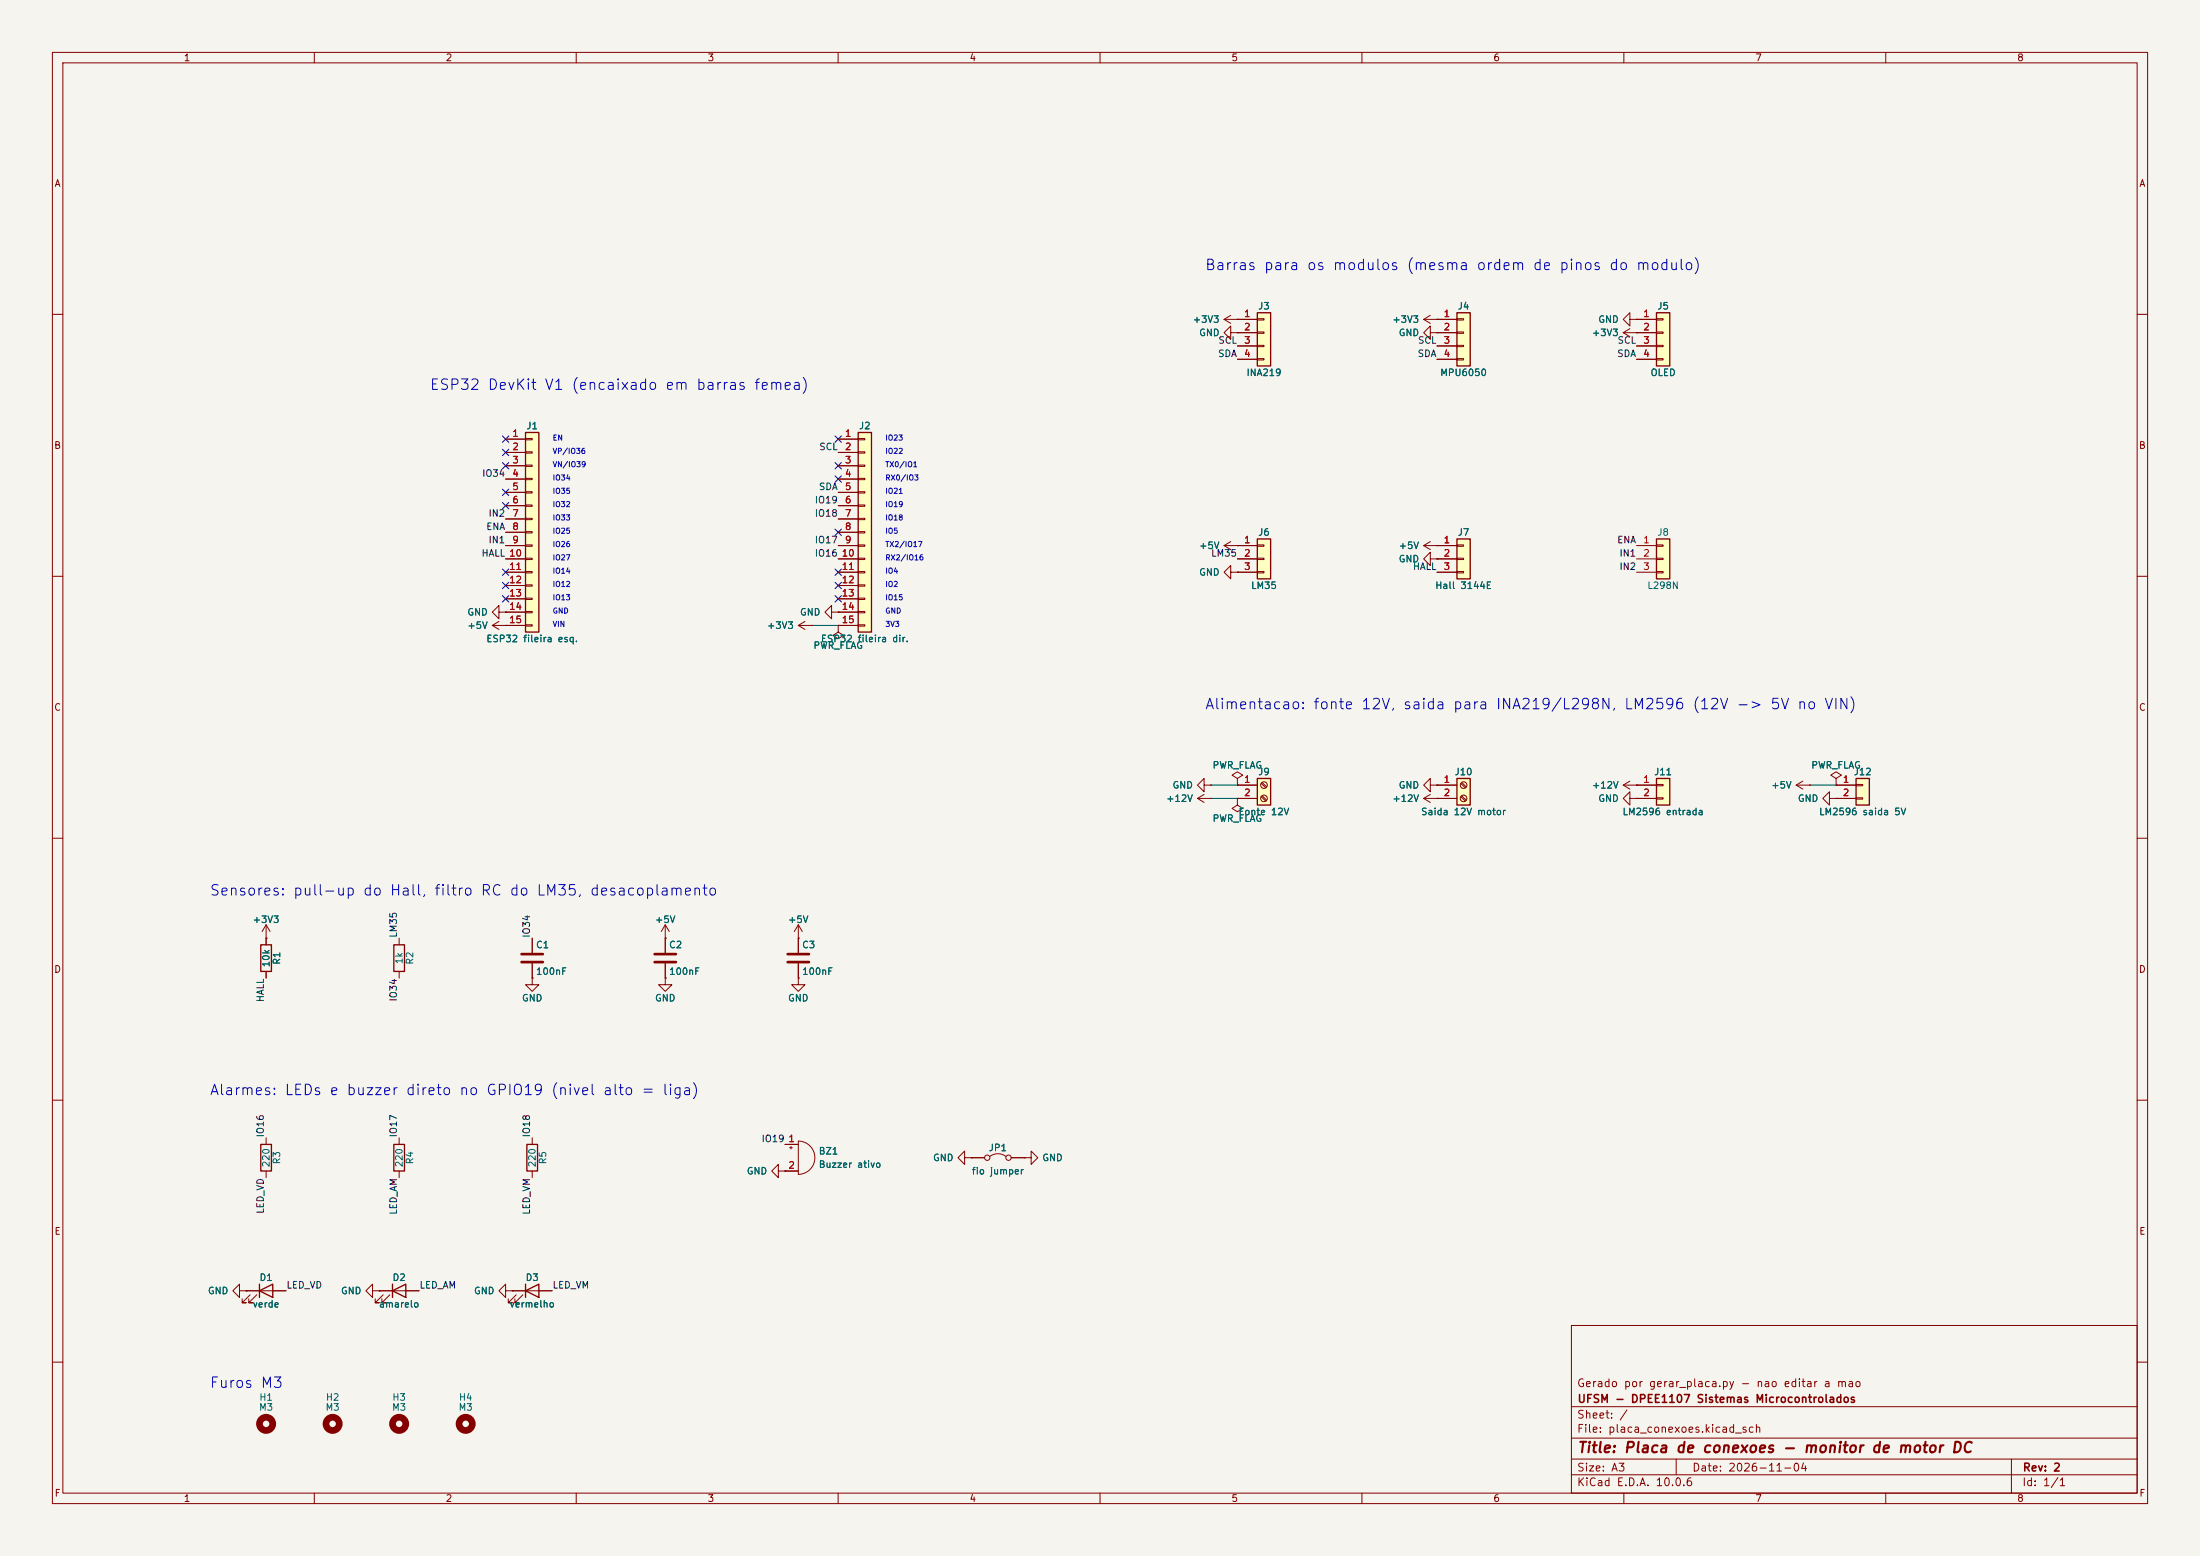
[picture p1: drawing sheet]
<svg xmlns="http://www.w3.org/2000/svg" width="420mm" height="297mm" viewBox="0 0 420 297" stroke-linecap="round" stroke-linejoin="round" font-family="sans-serif">
<path d="M0 0h420v297h-420z" fill="#f5f4ef" stroke="#f5f4ef" stroke-width=".19"/>
<g fill="none" stroke="#840000" stroke-width=".19">
<path d="M10 10h400v277h-400zM12 12h396v273h-396zM60 10v2M110 10v2M160 10v2M210 10v2M260 10v2M310 10v2M360 10v2M10 60h2M271.8 61l1.2 .7M271.8 61h2.5"/>
<path d="M273 60.2l-1.2 .8M274.3 61h.1M408 60h2M10 110h2M158.7 116.8v-1.2l-1.2 1.2 1.2 1.3v-1.3h1.3M160 116.8h.1M160 119.4v1.3l1 .6-1 .6-1-.6 1-.6M160 119.4h.1M233.7 104.1l1.2 .8M233.7 104.1h2.5M234.9 109.2v-1.2l-1.2 1.2 1.2 1.3v-1.3h1.3M234.9 103.4l-1.2 .7"/>
<path d="M236.2 104.1h.1M236.2 109.2h.1M408 110h2M10 160h2M228.6 152.4l1.3 .8M228.6 152.4h2.5M229.9 149.9v-1.3l-1.3 1.3 1.3 1.2v-1.2h1.2M229.9 151.6l-1.3 .8M231.1 149.9h.1M231.1 152.4h.1M273 149.9v-1.3l-1.2 1.3 1.2 1.2v-1.2h1.3M274.3 149.9h.1"/>
<path d="M309.9 149.9l1.2 .7M309.9 149.9h2.5M311.1 152.4v-1.3l-1.2 1.3 1.2 1.3v-1.3h1.3M311.1 149.1l-1.2 .8M312.4 149.9h.1M312.4 152.4h.1M408 160h2M76.2 179.1v1.2M76.2 185.4v1.3M10 210h2M149.9 218.4h2.5M150.7 219.1h.6"/>
<path d="M151 218.8v.5M152.4 217.8a3.2 3.2 0 0 1 3.2 3.2 3.2 3.2 0 0 1-3.2 3.2zM408 210h2M149.9 223.5h2.5M195.6 221h1.2v-1.3l1.3 1.3-1.3 1.2v-1.2M195.6 221h.1M300 253h108v32h-108zM10 260h2M300 278.5h108M300 274.5h108M300 268.5h108M320 278.5v3"/>
<path d="M384 278.5v6.5M408 260h2M60 285v2M110 285v2M160 285v2M210 285v2M260 285v2M300 281.5h108M310 285v2M360 285v2"/>
</g>
<path d="M75.2 180.3h2v5.1h-2z" fill="none" stroke="#840000" stroke-width=".25"/>
<path d="M163.8 82.6h2.6v38.1h-2.6z" fill="#ffffc2"/>
<path d="M163.8 82.6h2.6v38.1h-2.6z" fill="none" stroke="#840000" stroke-width=".25"/>
<g fill="none" stroke="#840000" stroke-width=".19">
<path d="M160 83.8h3.8M160 86.4h3.8M160 88.9h3.8M160 91.4h3.8M160 94h3.8M160 96.5h3.8M160 99.1h3.8M163.8 83.7h1.3v.2h-1.3zM163.8 86.2h1.3v.3h-1.3zM163.8 88.8h1.3v.2h-1.3zM163.8 91.3h1.3v.3h-1.3zM163.8 93.9h1.3v.2h-1.3z"/>
<path d="M163.8 96.4h1.3v.2h-1.3zM163.8 98.9h1.3v.3h-1.3zM160 101.6h3.8M160 104.1h3.8M160 106.7h3.8M160 109.2h3.8M160 111.8h3.8M160 114.3h3.8M160 116.8h3.8M160 119.4h3.8M163.8 101.5h1.3v.2h-1.3zM163.8 104h1.3v.3h-1.3z"/>
<path d="M163.8 106.6h1.3v.2h-1.3zM163.8 109.1h1.3v.2h-1.3zM163.8 111.6h1.3v.3h-1.3zM163.8 114.2h1.3v.2h-1.3zM163.8 116.7h1.3v.3h-1.3zM163.8 119.3h1.3v.2h-1.3z"/>
</g>
<path d="M316.2 148.6h2.6v5.1h-2.6z" fill="#ffffc2"/>
<path d="M316.2 148.6h2.6v5.1h-2.6z" fill="none" stroke="#840000" stroke-width=".25"/>
<path d="M312.4 149.9h3.8M312.4 152.4h3.8M316.2 149.7h1.3v.3h-1.3zM316.2 152.3h1.3v.2h-1.3zM342.9 149.9h2.5M342.9 149.9l1.3 .7M344.2 149.1l-1.3 .8M345.4 149.9h.1" fill="none" stroke="#840000" stroke-width=".19"/>
<path d="M354.3 148.6h2.6v5.1h-2.6z" fill="#ffffc2"/>
<path d="M354.3 148.6h2.6v5.1h-2.6z" fill="none" stroke="#840000" stroke-width=".25"/>
<g fill="none" stroke="#840000" stroke-width=".19">
<path d="M349.2 152.4v-1.3l-1.2 1.3 1.2 1.3v-1.3h1.3M350.5 148.6l1-.6-1-.7-1 .7 1 .6v1.3M350.5 149.9h.1M350.5 152.4h.1M350.5 149.9h3.8M350.5 152.4h3.8M354.3 149.7h1.3v.3h-1.3zM354.3 152.3h1.3v.2h-1.3zM185.4 221h2.6M189 220.7a2.54 2.54 0 0 1 3 0M193 221h2.6"/>
<circle cx="188.5" cy="221" r=".51"/>
<circle cx="192.5" cy="221" r=".51"/>
</g>
<path d="M278.1 148.6h2.6v5.1h-2.6z" fill="#ffffc2"/>
<path d="M278.1 148.6h2.6v5.1h-2.6zM75.2 218.4h2v5.1h-2zM49.5 246.4l2.6-1.3v2.5zM49.5 245.1v2.5M74.9 246.4l2.6-1.3v2.5zM74.9 245.1v2.5M100.3 246.4l2.6-1.3v2.5zM100.3 245.1v2.5" fill="none" stroke="#840000" stroke-width=".25"/>
<g fill="none" stroke="#840000" stroke-width=".19">
<path d="M95.2 116.8v-1.2l-1.2 1.2 1.2 1.3v-1.3h1.3M96.5 116.8h.1M274.3 149.9h3.8M274.3 152.4h3.8M278.9 149.5l.8 .9M278.9 152.1l.8 .8M279 149.4l.9 .8M279 151.9l.9 .8M152.4 179.1h.1M152.4 176.5v5.4M152.4 176.5l-.8 1.3M152.4 176.5l.8 1.3"/>
<path d="M152.4 186.7v1.3h1.3l-1.3 1.2-1.3-1.2h1.3M152.4 186.7h.1M152.4 183.9v2.8M76.2 217.2v1.2M76.2 223.5v1.3M148.6 223.5v-1.3l-1.3 1.3 1.3 1.3v-1.3h1.3M149.9 223.5h.1M184.1 221v-1.3l-1.2 1.3 1.2 1.2v-1.2h1.3M185.4 221h.1M45.7 246.4v-1.3l-1.3 1.3 1.3 1.2v-1.2h1.3M47 246.4h.1M47 246.4h7.6"/>
<path d="M47.8 247.1l-1.6 1.6h.8h-.8v-.8M49 247.1l-1.5 1.6h.8h-.8v-.8M71.1 246.4v-1.3l-1.3 1.3 1.3 1.2v-1.2h1.3M72.4 246.4h.1M72.4 246.4h7.6M73.2 247.1l-1.6 1.6h.8h-.8v-.8M74.4 247.1l-1.5 1.6h.8h-.8v-.8M96.5 246.4v-1.3l-1.3 1.3 1.3 1.2v-1.2h1.3M97.8 246.4h.1M97.8 246.4h7.6M98.6 247.1l-1.6 1.6h.8h-.8v-.8M99.8 247.1l-1.5 1.6h.8h-.8v-.8"/>
<circle cx="279.4" cy="149.9" r=".63"/>
<circle cx="279.4" cy="152.4" r=".63"/>
</g>
<path d="M150.4 182.1h4M150.4 183.6h4" fill="none" stroke="#840000" stroke-width=".51"/>
<g fill="none" stroke="#840000" stroke-width="1.3">
<circle cx="50.8" cy="271.8" r="1.27"/>
<circle cx="63.5" cy="271.8" r="1.27"/>
<circle cx="76.2" cy="271.8" r="1.27"/>
<circle cx="88.9" cy="271.8" r="1.27"/>
</g>
<path d="M278.1 59.7h2.6v10.2h-2.6z" fill="#ffffc2"/>
<path d="M278.1 59.7h2.6v10.2h-2.6z" fill="none" stroke="#840000" stroke-width=".25"/>
<g fill="none" stroke="#840000" stroke-width=".19">
<path d="M233.7 61h2.5M233.7 61l1.2 .7M234.9 63.5v-1.3l-1.2 1.3 1.2 1.3v-1.3h1.3M234.9 60.2l-1.2 .8M236.2 63.5h.1M236.2 61h.1M274.3 61h3.8M274.3 63.5h3.8M274.3 66h3.8M274.3 68.6h3.8M278.1 60.8h1.3v.3h-1.3zM278.1 63.4h1.3v.2h-1.3z"/>
<path d="M278.1 65.9h1.3v.3h-1.3zM278.1 68.5h1.3v.2h-1.3z"/>
</g>
<path d="M240 59.7h2.6v10.2h-2.6z" fill="#ffffc2"/>
<path d="M240 59.7h2.6v10.2h-2.6z" fill="none" stroke="#840000" stroke-width=".25"/>
<g fill="none" stroke="#840000" stroke-width=".19">
<path d="M236.2 61h3.8M236.2 63.5h3.8M236.2 66h3.8M236.2 68.6h3.8M240 60.8h1.3v.3h-1.3zM240 63.4h1.3v.2h-1.3zM240 65.9h1.3v.3h-1.3zM240 68.5h1.3v.2h-1.3zM236.2 152.4v1.3l1 .6-1 .6-1-.6 1-.6M236.2 152.4h.1M271.8 152.4l1.2 .8M271.8 152.4h2.5"/>
<path d="M273 151.6l-1.2 .8M274.3 152.4h.1"/>
</g>
<path d="M240 148.6h2.6v5.1h-2.6z" fill="#ffffc2"/>
<path d="M240 148.6h2.6v5.1h-2.6z" fill="none" stroke="#840000" stroke-width=".25"/>
<g fill="none" stroke="#840000" stroke-width=".19">
<path d="M271.8 104.1l1.2 .8M271.8 104.1h2.5M273 106.7v-1.3l-1.2 1.3 1.2 1.3v-1.3h1.3M273 103.4l-1.2 .7M274.3 106.7h.1M274.3 104.1h.1M236.2 148.6l1-.6-1-.7-1 .7 1 .6v1.3M236.2 149.9h.1M236.2 149.9h3.8M236.2 152.4h3.8M240.8 149.5l.8 .9M240.8 152.1l.8 .8"/>
<path d="M240.9 149.4l.9 .8M240.9 151.9l.9 .8"/>
<circle cx="241.3" cy="152.4" r=".63"/>
<circle cx="241.3" cy="149.9" r=".63"/>
</g>
<path d="M278.1 102.9h2.6v7.6h-2.6z" fill="#ffffc2"/>
<path d="M278.1 102.9h2.6v7.6h-2.6z" fill="none" stroke="#840000" stroke-width=".25"/>
<path d="M274.3 104.1h3.8M274.3 106.7h3.8M274.3 109.2h3.8M278.1 104h1.3v.3h-1.3zM278.1 106.6h1.3v.2h-1.3zM278.1 109.1h1.3v.2h-1.3z" fill="none" stroke="#840000" stroke-width=".19"/>
<path d="M240 102.9h2.6v7.6h-2.6z" fill="#ffffc2"/>
<path d="M240 102.9h2.6v7.6h-2.6z" fill="none" stroke="#840000" stroke-width=".25"/>
<path d="M236.2 104.1h3.8M236.2 106.7h3.8M236.2 109.2h3.8M240 104h1.3v.3h-1.3zM240 106.6h1.3v.2h-1.3zM240 109.1h1.3v.2h-1.3z" fill="none" stroke="#840000" stroke-width=".19"/>
<path d="M316.2 102.9h2.6v7.6h-2.6z" fill="#ffffc2"/>
<path d="M316.2 102.9h2.6v7.6h-2.6z" fill="none" stroke="#840000" stroke-width=".25"/>
<g fill="none" stroke="#840000" stroke-width=".19">
<path d="M273 63.5v-1.3l-1.2 1.3 1.2 1.3v-1.3h1.3M274.3 63.5h.1M94 119.4h2.5M94 119.4l1.2 .7M95.2 118.6l-1.2 .8M96.5 119.4h.1M152.4 119.4l1.3 .7M152.4 119.4h2.5M153.7 118.6l-1.3 .8M154.9 119.4h.1M312.4 104.1h3.8M312.4 106.7h3.8"/>
<path d="M312.4 109.2h3.8M316.2 104h1.3v.3h-1.3zM316.2 106.6h1.3v.2h-1.3zM316.2 109.1h1.3v.2h-1.3z"/>
</g>
<path d="M316.2 59.7h2.6v10.2h-2.6z" fill="#ffffc2"/>
<path d="M316.2 59.7h2.6v10.2h-2.6z" fill="none" stroke="#840000" stroke-width=".25"/>
<path d="M312.4 61h3.8M312.4 63.5h3.8M312.4 66h3.8M312.4 68.6h3.8M316.2 60.8h1.3v.3h-1.3zM316.2 63.4h1.3v.2h-1.3zM316.2 65.9h1.3v.3h-1.3zM316.2 68.5h1.3v.2h-1.3z" fill="none" stroke="#840000" stroke-width=".19"/>
<path d="M100.3 82.6h2.6v38.1h-2.6z" fill="#ffffc2"/>
<path d="M100.3 82.6h2.6v38.1h-2.6zM49.8 180.3h2v5.1h-2zM49.8 218.4h2v5.1h-2zM100.6 218.4h2v5.1h-2z" fill="none" stroke="#840000" stroke-width=".25"/>
<g fill="none" stroke="#840000" stroke-width=".19">
<path d="M236.2 61h.1M236.2 63.5h.1M236.2 63.5h3.8M236.2 61h3.8M236.2 66h3.8M236.2 68.6h3.8M274.3 61h.1M274.3 63.5h.1M274.3 63.5h3.8M274.3 61h3.8M274.3 66h3.8M274.3 68.6h3.8"/>
<path d="M309.9 63.5l1.2 .8M309.9 63.5h6.3M311.1 61v-1.3l-1.2 1.3 1.2 1.2v-1.2h1.3M311.1 62.7l-1.2 .8M312.4 61h.1M312.4 63.5h.1M312.4 61h3.8M312.4 66h3.8M312.4 68.6h3.8M96.5 83.8h3.8M96.5 86.4h3.8M96.5 88.9h3.8"/>
<path d="M96.5 91.4h3.8M96.5 94h3.8M96.5 96.5h3.8M96.5 99.1h3.8M100.3 83.7h1.3v.2h-1.3zM100.3 86.2h1.3v.3h-1.3zM100.3 88.8h1.3v.2h-1.3zM100.3 91.3h1.3v.3h-1.3zM100.3 93.9h1.3v.2h-1.3zM100.3 96.4h1.3v.2h-1.3zM100.3 98.9h1.3v.3h-1.3zM160 83.8h3.8"/>
<path d="M160 86.4h3.8M160 88.9h3.8M160 91.4h3.8M160 94h3.8M160 96.5h3.8M160 99.1h3.8M96.5 116.8h.1M96.5 119.4h.1M96.5 101.6h3.8M96.5 104.1h3.8M96.5 106.7h3.8M96.5 109.2h3.8"/>
<path d="M96.5 111.8h3.8M96.5 114.3h3.8M96.5 116.8h3.8M96.5 119.4h3.8M100.3 101.5h1.3v.2h-1.3zM100.3 104h1.3v.3h-1.3zM100.3 106.6h1.3v.2h-1.3zM100.3 109.1h1.3v.2h-1.3zM100.3 111.6h1.3v.3h-1.3zM100.3 114.2h1.3v.2h-1.3zM100.3 116.7h1.3v.3h-1.3zM100.3 119.3h1.3v.2h-1.3z"/>
<path d="M154.9 119.4h.1M160 116.8h.1M160 119.4h.1M160 101.6h3.8M160 104.1h3.8M160 106.7h3.8M160 109.2h3.8M160 111.8h3.8M160 114.3h3.8M160 116.8h3.8M160 119.4h3.8M236.2 104.1h.1"/>
<path d="M236.2 109.2h.1M236.2 104.1h3.8M236.2 106.7h3.8M236.2 109.2h3.8M274.3 104.1h.1M274.3 106.7h.1M274.3 104.1h3.8M274.3 106.7h3.8M274.3 109.2h3.8M231.1 149.9h.1M231.1 152.4h.1M236.2 149.9h.1"/>
<path d="M236.2 152.4h.1M236.2 149.9h3.8M236.2 152.4h3.8M274.3 149.9h.1M274.3 152.4h.1M274.3 149.9h3.8M274.3 152.4h3.8M312.4 149.9h.1M312.4 152.4h.1M312.4 149.9h3.8M312.4 152.4h3.8M345.4 149.9h.1"/>
<path d="M350.5 149.9h.1M350.5 152.4h.1M350.5 149.9h3.8M350.5 152.4h3.8M50.8 179.1h.1M50.8 176.5v3.8M50.8 176.5l-.8 1.3M50.8 176.5l.8 1.3M101.6 179.1v2.8M127 179.1h.1M127 176.5l-.8 1.3M127 176.5l.8 1.3"/>
<path d="M127 176.5v5.4M152.4 179.1h.1M152.4 179.1v2.8M50.8 185.4v1.3M101.6 186.7v1.3h1.3l-1.3 1.2-1.3-1.2h1.3M101.6 186.7h.1M101.6 183.9v2.8M127 186.7v1.3h1.3l-1.3 1.2-1.3-1.2h1.3M127 186.7h.1M127 183.9v2.8M152.4 186.7h.1M152.4 183.9v2.8"/>
<path d="M50.8 217.2v1.2M101.6 217.2v1.2M149.9 218.4h2.5M50.8 223.5v1.3M101.6 223.5v1.3M149.9 223.5h.1M149.9 223.5h2.5M185.4 221h.1M185.4 221h2.6M193 221h2.6M195.6 221h.1M47 246.4h.1"/>
<path d="M47 246.4h2.5M52.1 246.4h2.5M72.4 246.4h.1M72.4 246.4h2.5M77.5 246.4h2.5M97.8 246.4h.1M97.8 246.4h2.5M102.9 246.4h2.5"/>
</g>
<path d="M99.6 182.1h4M99.6 183.6h4M125 182.1h4M125 183.6h4" fill="none" stroke="#840000" stroke-width=".51"/>
<path d="M154.9 119.4h5.1M231.1 149.9h5.1M231.1 152.4h5.1M345.4 149.9h5.1" fill="none" stroke="#009600" stroke-width=".19"/>
<g fill="none" stroke="#000084" stroke-width=".19">
<path d="M95.9 83.2l1.2 1.2M95.9 85.8l1.2 1.2M95.9 88.3l1.2 1.2M95.9 93.4l1.2 1.2M95.9 95.9l1.2 1.2M97.1 83.2l-1.2 1.2M97.1 85.8l-1.2 1.2M97.1 88.3l-1.2 1.2M97.1 93.4l-1.2 1.2M97.1 95.9l-1.2 1.2M159.4 83.2l1.2 1.2M159.4 88.3l1.2 1.2"/>
<path d="M159.4 90.8l1.2 1.2M160.6 83.2l-1.2 1.2M160.6 88.3l-1.2 1.2M160.6 90.8l-1.2 1.2M95.9 113.7l1.2 1.2M95.9 108.6l1.2 1.2M95.9 111.2l1.2 1.2M97.1 113.7l-1.2 1.2M97.1 108.6l-1.2 1.2M97.1 111.2l-1.2 1.2M159.4 113.7l1.2 1.2M159.4 101l1.2 1.2"/>
<path d="M159.4 108.6l1.2 1.2M159.4 111.2l1.2 1.2M160.6 113.7l-1.2 1.2M160.6 101l-1.2 1.2M160.6 108.6l-1.2 1.2M160.6 111.2l-1.2 1.2"/>
</g>
<g font-size="2" fill="#0000c2">
<text x="229.9" y="52.1">Barras para os modulos (mesma ordem de pinos do modulo)</text>
<text x="81.9" y="74.9">ESP32 DevKit V1 (encaixado em barras femea)</text>
<text x="229.9" y="135.9">Alimentacao: fonte 12V, saida para INA219/L298N, LM2596 (12V -&gt; 5V no VIN)</text>
<text x="39.9" y="171.5">Sensores: pull-up do Hall, filtro RC do LM35, desacoplamento</text>
<text x="39.9" y="209.6">Alarmes: LEDs e buzzer direto no GPIO19 (nivel alto = liga)</text>
<text x="39.9" y="265.4">Furos M3</text>
</g>
<text font-size="2" fill="#840000" x="301" y="277.8">Title: Placa de conexoes - monitor de motor DC</text>
<g font-size="1.5" fill="#840000">
<text x="300.9" y="265.1">Gerado por gerar_placa.py - nao editar a mao</text>
<text x="301" y="268.1">UFSM - DPEE1107 Sistemas Microcontrolados</text>
<text x="300.9" y="273.8">File: placa_conexoes.kicad_sch</text>
<text x="300.9" y="271.1">Sheet: /</text>
<text x="300.9" y="281.2">Size: A3</text>
<text x="322.9" y="281.2">Date: 2026-11-04</text>
<text x="386" y="281.2">Rev: 2</text>
<text x="300.9" y="284">KiCad E.D.A. 10.0.6</text>
<text x="385.9" y="284">Id: 1/1</text>
</g>
<g font-size="1.3" fill="#840000">
<text x="35" y="12">1</text>
<text x="85" y="12">2</text>
<text x="135" y="12">3</text>
<text x="185" y="12">4</text>
<text x="235" y="12">5</text>
<text x="285" y="12">6</text>
<text x="335" y="12">7</text>
<text x="385" y="12">8</text>
<text x="10.3" y="36">A</text>
<text x="408.3" y="36">A</text>
<text x="10.2" y="86">B</text>
<text x="408.2" y="86">B</text>
<text x="10.2" y="136">C</text>
<text x="408.2" y="136">C</text>
<text x="10.2" y="186">D</text>
<text x="408.2" y="186">D</text>
<text x="10.3" y="236">E</text>
<text x="408.3" y="236">E</text>
<text x="10.3" y="286">F</text>
<text x="35" y="287">1</text>
<text x="85" y="287">2</text>
<text x="135" y="287">3</text>
<text x="185" y="287">4</text>
<text x="235" y="287">5</text>
<text x="285" y="287">6</text>
<text x="335" y="287">7</text>
<text x="385" y="287">8</text>
<text x="408.3" y="286">F</text>
</g>
<g font-size="1.3" fill="#006464">
<text x="240.1" y="59.4">J3</text>
<text x="278.2" y="59.4">J4</text>
<text x="316.3" y="59.4">J5</text>
<text x="227.6" y="61.9">+3V3</text>
<text x="228.8" y="64.5">GND</text>
<text x="265.7" y="61.9">+3V3</text>
<text x="266.9" y="64.5">GND</text>
<text x="303.8" y="64.5">+3V3</text>
<text x="305" y="61.9">GND</text>
<text x="237.8" y="72.1">INA219</text>
<text x="274.8" y="72.1">MPU6050</text>
<text x="315" y="72.1">OLED</text>
<text x="100.4" y="82.2">J1</text>
<text x="163.9" y="82.2">J2</text>
<text x="228.8" y="105.1">+5V</text>
<text x="240.1" y="102.6">J6</text>
<text x="266.9" y="107.6">GND</text>
<text x="266.9" y="105.1">+5V</text>
<text x="278.2" y="102.6">J7</text>
<text x="316.3" y="102.6">J8</text>
<text x="228.8" y="110.2">GND</text>
<text x="238.7" y="112.7">LM35</text>
<text x="273.9" y="112.7">Hall 3144E</text>
<text x="314.4" y="112.7">L298N</text>
<text x="89.1" y="117.8">GND</text>
<text x="152.6" y="117.8">GND</text>
<text x="89.1" y="120.3">+5V</text>
<text x="92.7" y="122.9">ESP32 fileira esq.</text>
<text x="146.3" y="120.3">+3V3</text>
<text x="155.2" y="124.2">PWR_FLAG</text>
<text x="156.6" y="122.9">ESP32 fileira dir.</text>
<text x="231.4" y="147">PWR_FLAG</text>
<text x="240.1" y="148.3">J9</text>
<text x="277.6" y="148.3">J10</text>
<text x="315.7" y="148.3">J11</text>
<text x="345.7" y="147">PWR_FLAG</text>
<text x="353.8" y="148.3">J12</text>
<text x="222.5" y="153.4">+12V</text>
<text x="223.7" y="150.8">GND</text>
<text x="236.3" y="155.9">Fonte 12V</text>
<text x="265.7" y="153.4">+12V</text>
<text x="266.9" y="150.8">GND</text>
<text x="271.2" y="155.9">Saida 12V motor</text>
<text x="303.8" y="150.8">+12V</text>
<text x="305" y="153.4">GND</text>
<text x="309.6" y="155.9">LM2596 entrada</text>
<text x="338" y="150.8">+5V</text>
<text x="343.1" y="153.4">GND</text>
<text x="347.2" y="155.9">LM2596 saida 5V</text>
<text x="231.4" y="157.2">PWR_FLAG</text>
<text x="48.1" y="176.5">+3V3</text>
<text x="124.9" y="176.5">+5V</text>
<text x="150.3" y="176.5">+5V</text>
<text x="51.8" y="184.7" transform="rotate(-90 51.8 184.7)">10k</text>
<text x="53.8" y="184.2" transform="rotate(-90 53.8 184.2)">R1</text>
<text x="77.2" y="184.1" transform="rotate(-90 77.2 184.1)">1k</text>
<text x="79.2" y="184.2" transform="rotate(-90 79.2 184.2)">R2</text>
<text x="102.2" y="181.3">C1</text>
<text x="127.6" y="181.3">C2</text>
<text x="153" y="181.3">C3</text>
<text x="99.5" y="191.5">GND</text>
<text x="102.2" y="186.4">100nF</text>
<text x="124.9" y="191.5">GND</text>
<text x="127.6" y="186.4">100nF</text>
<text x="150.3" y="191.5">GND</text>
<text x="153" y="186.4">100nF</text>
<text x="156.2" y="220.7">BZ1</text>
<text x="178" y="221.9">GND</text>
<text x="188.6" y="220">JP1</text>
<text x="198.9" y="221.9">GND</text>
<text x="51.8" y="222.9" transform="rotate(-90 51.8 222.9)">220</text>
<text x="53.8" y="222.3" transform="rotate(-90 53.8 222.3)">R3</text>
<text x="77.2" y="222.9" transform="rotate(-90 77.2 222.9)">220</text>
<text x="79.2" y="222.3" transform="rotate(-90 79.2 222.3)">R4</text>
<text x="102.6" y="222.9" transform="rotate(-90 102.6 222.9)">220</text>
<text x="104.6" y="222.3" transform="rotate(-90 104.6 222.3)">R5</text>
<text x="142.5" y="224.5">GND</text>
<text x="156.2" y="223.2">Buzzer ativo</text>
<text x="185.4" y="224.5">fio jumper</text>
<text x="49.4" y="244.8">D1</text>
<text x="74.8" y="244.8">D2</text>
<text x="100.2" y="244.8">D3</text>
<text x="39.6" y="247.3">GND</text>
<text x="48.1" y="249.9">verde</text>
<text x="65" y="247.3">GND</text>
<text x="72.2" y="249.9">amarelo</text>
<text x="90.4" y="247.3">GND</text>
<text x="97.2" y="249.9">vermelho</text>
<text x="49.3" y="269.6">M3</text>
<text x="49.4" y="267.7">H1</text>
<text x="62" y="269.6">M3</text>
<text x="62.1" y="267.7">H2</text>
<text x="74.7" y="269.6">M3</text>
<text x="74.8" y="267.7">H3</text>
<text x="87.4" y="269.6">M3</text>
<text x="87.5" y="267.7">H4</text>
</g>
<g font-size="1.3" fill="#0f0f0f">
<text x="232.5" y="65.9">SCL</text>
<text x="270.6" y="65.9">SCL</text>
<text x="308.7" y="65.9">SCL</text>
<text x="232.4" y="68.5">SDA</text>
<text x="270.5" y="68.5">SDA</text>
<text x="308.6" y="68.5">SDA</text>
<text x="156.3" y="86.2">SCL</text>
<text x="91.9" y="91.3">IO34</text>
<text x="156.2" y="93.9">SDA</text>
<text x="92.7" y="101.5">ENA</text>
<text x="93.1" y="98.9">IN2</text>
<text x="155.4" y="98.9">IO18</text>
<text x="155.4" y="96.4">IO19</text>
<text x="91.8" y="106.6">HALL 10</text>
<text x="93.1" y="104">IN1</text>
<text x="155.4" y="106.6">IO16</text>
<text x="155.4" y="104">IO17</text>
<text x="231.1" y="106.6">LM35</text>
<text x="308.6" y="104">ENA</text>
<text x="309" y="106.6">IN1</text>
<text x="269.6" y="109.1">HALL</text>
<text x="309" y="109.1">IN2</text>
<text x="76.1" y="179.1" transform="rotate(-90 76.1 179.1)">LM35</text>
<text x="101.5" y="179.1" transform="rotate(-90 101.5 179.1)">IO34</text>
<text x="50.7" y="191.4" transform="rotate(-90 50.7 191.4)">HALL</text>
<text x="76.1" y="191.3" transform="rotate(-90 76.1 191.3)">IO34</text>
<text x="50.7" y="217.2" transform="rotate(-90 50.7 217.2)">IO16</text>
<text x="76.1" y="217.2" transform="rotate(-90 76.1 217.2)">IO17</text>
<text x="101.5" y="217.2" transform="rotate(-90 101.5 217.2)">IO18</text>
<text x="145.3" y="218.3">IO19</text>
<text x="50.7" y="231.8" transform="rotate(-90 50.7 231.8)">LED_VD</text>
<text x="76.1" y="232" transform="rotate(-90 76.1 232)">LED_AM</text>
<text x="101.5" y="232" transform="rotate(-90 101.5 232)">LED_VM</text>
<text x="54.6" y="246.3">LED_VD</text>
<text x="80" y="246.3">LED_AM</text>
<text x="105.4" y="246.3">LED_VM</text>
</g>
<g font-size="1.3" fill="#a90000">
<text x="237.4" y="60.8">1</text>
<text x="237.4" y="63.4">2</text>
<text x="237.4" y="65.9">3</text>
<text x="275.5" y="60.8">1</text>
<text x="275.5" y="63.4">2</text>
<text x="275.5" y="65.9">3</text>
<text x="313.6" y="60.8">1</text>
<text x="313.6" y="63.4">2</text>
<text x="313.6" y="65.9">3</text>
<text x="237.4" y="68.4">4</text>
<text x="275.5" y="68.4">4</text>
<text x="313.6" y="68.4">4</text>
<text x="97.7" y="83.7">1</text>
<text x="161.2" y="83.7">1</text>
<text x="97.7" y="86.2">2</text>
<text x="97.7" y="88.8">3</text>
<text x="161.2" y="86.2">2</text>
<text x="161.2" y="88.8">3</text>
<text x="97.7" y="91.3">4</text>
<text x="97.7" y="93.8">5</text>
<text x="161.2" y="91.3">4</text>
<text x="161.2" y="93.8">5</text>
<text x="97.7" y="96.4">6</text>
<text x="97.7" y="98.9">7</text>
<text x="97.7" y="101.5">8</text>
<text x="161.2" y="96.4">6</text>
<text x="161.2" y="98.9">7</text>
<text x="161.2" y="101.5">8</text>
<text x="97.1" y="106.5">10</text>
<text x="97.7" y="104">9</text>
<text x="160.6" y="106.5">10</text>
<text x="161.2" y="104">9</text>
<text x="237.4" y="104">1</text>
<text x="237.4" y="106.5">2</text>
<text x="275.5" y="104">1</text>
<text x="275.5" y="106.5">2</text>
<text x="313.6" y="104">1</text>
<text x="313.6" y="106.5">2</text>
<text x="97.1" y="109.1">11</text>
<text x="97.1" y="111.6">12</text>
<text x="160.6" y="109.1">11</text>
<text x="160.6" y="111.6">12</text>
<text x="237.4" y="109.1">3</text>
<text x="275.5" y="109.1">3</text>
<text x="313.6" y="109.1">3</text>
<text x="97.1" y="114.2">13</text>
<text x="97.1" y="116.7">14</text>
<text x="97.1" y="119.2">15</text>
<text x="160.6" y="114.2">13</text>
<text x="160.6" y="116.7">14</text>
<text x="160.6" y="119.2">15</text>
<text x="237.4" y="149.7">1</text>
<text x="275.5" y="149.7">1</text>
<text x="313.6" y="149.7">1</text>
<text x="351.7" y="149.7">1</text>
<text x="237.4" y="152.3">2</text>
<text x="275.5" y="152.3">2</text>
<text x="313.6" y="152.3">2</text>
<text x="351.7" y="152.3">2</text>
<text x="150.4" y="218.3">1</text>
<text x="150.4" y="223.4">2</text>
</g>
<g font-size="1" fill="#0000c2">
<text x="105.4" y="89.4">VN/IO39</text>
<text x="105.4" y="86.9">VP/IO36</text>
<text x="105.4" y="84.3">EN</text>
<text x="168.9" y="89.4">TX0/IO1</text>
<text x="168.9" y="84.3">IO23</text>
<text x="168.9" y="86.9">IO22</text>
<text x="105.4" y="94.5">IO35</text>
<text x="105.4" y="91.9">IO34</text>
<text x="168.9" y="91.9">RX0/IO3</text>
<text x="168.9" y="94.5">IO21</text>
<text x="105.4" y="99.6">IO33</text>
<text x="105.4" y="97">IO32</text>
<text x="168.9" y="97">IO19</text>
<text x="168.9" y="99.6">IO18</text>
<text x="105.4" y="107.2">IO27</text>
<text x="105.4" y="104.6">IO26</text>
<text x="105.4" y="102.1">IO25</text>
<text x="168.9" y="104.6">TX2/IO17</text>
<text x="168.9" y="107.2">RX2/IO16</text>
<text x="168.9" y="102.1">IO5</text>
<text x="105.4" y="109.7">IO14</text>
<text x="105.4" y="112.3">IO12</text>
<text x="168.9" y="112.3">IO2</text>
<text x="168.9" y="109.7">IO4</text>
<text x="105.4" y="117.3">GND</text>
<text x="105.4" y="119.9">VIN</text>
<text x="105.4" y="114.8">IO13</text>
<text x="168.9" y="114.8">IO15</text>
<text x="168.9" y="117.3">GND</text>
<text x="168.9" y="119.9">3V3</text>
</g>
</svg>
